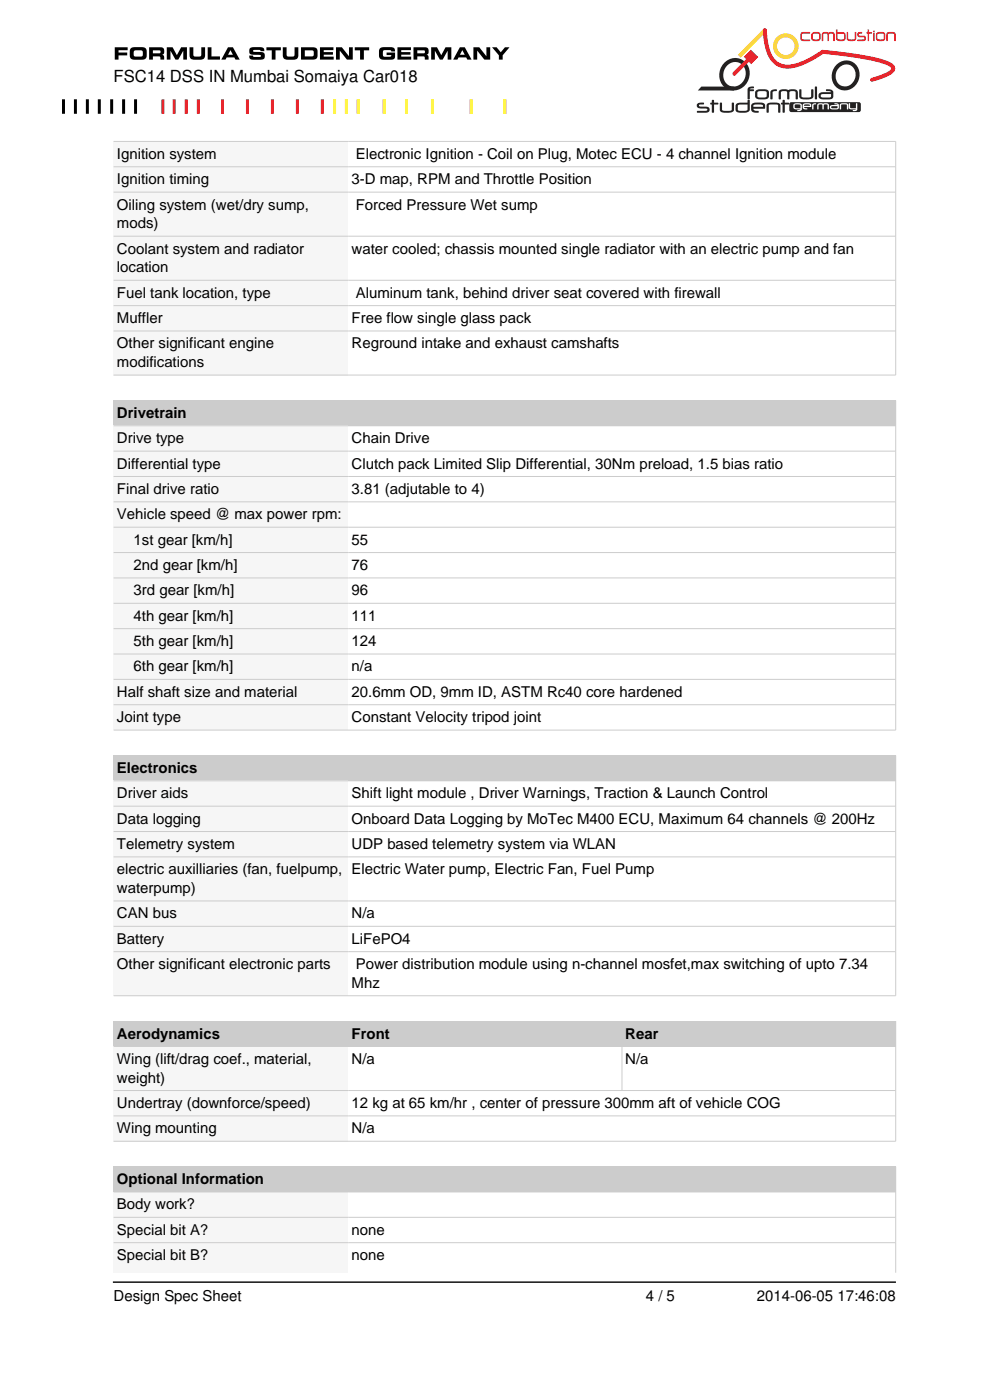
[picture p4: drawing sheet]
<svg xmlns="http://www.w3.org/2000/svg" width="210mm" height="297mm" viewBox="0 0 210 297" stroke-linecap="round" stroke-linejoin="round" font-family="sans-serif">
<g fill="#fff200">
<path d="M106.8 21.1h.6v3h-.6h.6h-.6z"/>
<path d="M99.6 21.1h.6v3h-.6h.6h-.6z"/>
<path d="M91.4 21.1h.6v3h-.6h.6h-.6z"/>
<path d="M85.9 21.1h.6v3h-.6h.6h-.6z"/>
</g>
<g fill="#d2232a">
<path d="M34.2 21.1h.7v3h-.7h.7h-.7z"/>
<path d="M36.6 21.1h.7v3h-.7h.7h-.7z"/>
<path d="M41.8 21.1h.6v3h-.6h.6h-.6z"/>
<path d="M39.2 21.1h.6v3h-.6h.6h-.6z"/>
<path d="M46.9 21.1h.6v3h-.6h.6h-.6z"/>
<path d="M52.2 21.1h.6v3h-.6h.6h-.6z"/>
<path d="M57.5 21.1h.6v3h-.6h.6h-.6z"/>
<path d="M62.8 21.1h.6v3h-.6h.6h-.6z"/>
<path d="M68.1 21.1h.6v3h-.6h.6h-.6z"/>
</g>
<g fill="#fff200">
<path d="M81.2 21.1h.6v3h-.6h.6h-.6z"/>
<path d="M75.7 21.1h.6v3h-.6h.6h-.6z"/>
<path d="M73.2 21.1h.6v3h-.6h.6h-.6z"/>
<path d="M70.7 21.1h.6v3h-.6h.6h-.6z"/>
</g>
<g fill="#000">
<path d="M24.3 10h2.8v.7h-2v.4h1.9v.7h-1.9v.8h-.8zM35.4 10h1.2l.9 1.7 .9-1.7h1.3v2.6h-.8v-1.8l-1.1 1.8h-.6l-1-1.8v1.8h-.8zM40.2 10h.8v1.5a.39 .39 0 0 0 .5 .5h.8a.38 .38 0 0 0 .4-.5v-1.5h.8v2a.87 .87 0 0 1-1.1 .7 2.6 2.6 0 0 1-1.9-.3l-.3-.4zM44.1 10h.8v2h1.8v.6h-2.6zM53 10.2l.5-.2h1.6a.75 .75 0 0 1 1 .9h-.8l-.3-.3h-1.1l-.2 .2a.53 .53 0 0 0 .7 .2h.2a1.31 1.31 0 0 1 1.5 .5 .83 .83 0 0 1-.1 .9 .83 .83 0 0 1-.9 .3h-1.2a.76 .76 0 0 1-1-.9h.8v.2l.2 .1h1.3l.1-.2a.63 .63 0 0 0-.8-.3 1.61 1.61 0 0 1-1.6-.4zM56.5 10h3.1v.7h-1.2v1.9h-.8v-1.9h-1.1zM60 10h.8v1.5a.39 .39 0 0 0 .4 .5h.8a.39 .39 0 0 0 .5-.5v-1.5h.8v2a.86 .86 0 0 1-1.1 .7 2.59 2.59 0 0 1-2-.3l-.2-.4zM67.9 10h2.8v.6h-2v.5h1.9v.5h-1.9v.4h2.1v.6h-2.9zM71.3 10h1.2l1.5 1.9v-1.9h.8v2.6h-1.2l-1.5-1.9v1.9h-.8zM75.3 10h3v.7h-1.1v1.9h-.8v-1.9h-1.1zM80.6 10.3l.6-.3h1.6a.79 .79 0 0 1 1 .9h-.8l-.2-.3h-1.1a.42 .42 0 0 0-.5 .6v.3a.42 .42 0 0 0 .5 .5h1l.3-.2v-.1h-1v-.6h1.8v.8a.76 .76 0 0 1-1.1 .8h-1.2a.9 .9 0 0 1-1.1-1v-.9zM84.3 10h2.9v.6h-2.1v.5h2v.5h-2v.4h2.1v.6h-2.9z"/>
<path d="M91.5 10h1.2l.9 1.7 .9-1.7h1.2v2.6h-.7v-1.8l-1.1 1.8h-.6l-1.1-1.8v1.8h-.7zM100.4 10h1.3l1.5 1.9v-1.9h.8v2.6h-1.3l-1.5-1.9v1.9h-.8zM104.4 10h.9l.9 1.1 .9-1.1h1l-1.5 1.7v.9h-.8v-.9zM13.2 21.1h.6v3h-.6h.6h-.6zM15.7 21.1h.6v3h-.6h.6h-.6zM18.2 21.1h.6v3h-.6h.6h-.6zM20.8 21.1h.6v3h-.6h.6h-.6zM23.4 21.1h.6v3h-.6h.6h-.6zM25.9 21.1h.6v3h-.6h.6h-.6zM28.4 21.1h.7v3h-.7h.7h-.7z"/>
<path d="M27.7 10.3l.6-.3h1.7a.9 .9 0 0 1 1.1 .9v.8a.9 .9 0 0 1-1.1 1h-1.3a.9 .9 0 0 1-1.2-1v-.9zM28.4 10.8v.3a.73 .73 0 0 0 .2 .9h1.2a.51 .51 0 0 0 .5-.3 .51 .51 0 0 0 0-.5 .43 .43 0 0 0-.5-.5z"/>
<path d="M31.6 10h2.5a.85 .85 0 0 1 .7 .7 .85 .85 0 0 1-.4 .9 .49 .49 0 0 1 .4 .6v.4h-.8l-.1-.6h-1.5v.6h-.8zM32.4 10.7v.6h1.4a.32 .32 0 0 0 .3-.3 .32 .32 0 0 0-.4-.3z"/>
<path d="M48.4 10h1l1.4 2.6h-.8l-.3-.4h-1.6l-.3 .4h-.9zM48.9 10.6l-.5 1h1z"/>
<path d="M63.9 10h2.4a.87 .87 0 0 1 1.1 .9v.8a.84 .84 0 0 1-1.1 .9h-2.4zM64.7 10.7v1.3h1.4a.39 .39 0 0 0 .5-.5v-.4a.39 .39 0 0 0-.5-.4z"/>
<path d="M87.7 10h2.4a.85 .85 0 0 1 .8 .7 .85 .85 0 0 1-.4 .9 .49 .49 0 0 1 .4 .6v.4h-.8l-.2-.6h-1.4v.6h-.8zM88.5 10.7v.6h1.3a.32 .32 0 0 0 .3-.3 .32 .32 0 0 0-.3-.3z"/>
<path d="M97.5 10h1.1l1.4 2.6h-.9l-.2-.4h-1.6l-.3 .4h-.9zM98.1 10.6l-.5 1h1z"/>
</g>
<path d="M167.5 21.9l.3-.2h14.4l.4 .4v1.3l-.1 .2-.3 .2h-14.4l-.2-.1-.2-.3z" fill-rule="evenodd" fill="#231f20"/>
<path d="M177 21.9l.8 .1 .1 .8a.68 .68 0 0 1-.9 .4v-.2h.5l.2-.2v-.3h-.7v-.2h.7l-.7-.2zM178.2 22.1l.6-.2 1.1 .2v1.1h-.2l-.1-1-.8-.1-.3 .1-.1 .9-.2 .1zM180.1 21.9h.2l.1 1 1.2 .1v-1l.2-.1 .1 1.3a.62 .62 0 0 1-1 .2l.7-.2-1.5-.2zM176.1 22.5l.3-.2h.6v.2l-.7 .2 .1 .2 .6 .1v.2h-.6a.45 .45 0 0 1-.3-.7zM171.2 23v.2zM171.2 21.9l.8 .2 .1 .6h-.9v-.3h.6l-.1-.2-.5-.1zM172.3 22.1l.4-.2 .4 .1-.5 .2-.1 1-.2-.1zM173.4 22.1l.6-.2 .6 .1 .4-.1a.6 .6 0 0 1 .8 .4l-.1 .9-.2-.1v-.9h-.7l-.2 1-.2-.1v-.8a.52 .52 0 0 0-.8 0v.8l-.1 .1zM169.2 21.9a.8 .8 0 0 1 .9 .4v1l-.3 .2-.6 .1v-.3l.6-.1h-.6v-.2h.6v-.8l-.6-.1zM170.4 22.1l.8-.2v.2l-.6 .2v.1h.6v.3h-.6l.2 .2 .4 .1v.2h-.6l-.3-.2zM169.1 23.4l.1 .2zM168.3 22.1l.9-.2v.2l-.6 .2v.6l.6 .1v.2l-.8-.1z" fill-rule="evenodd" fill="#fff"/>
<g fill="#231f20">
<path d="M160.8 23.5l.2 .2-.2 .2zM160.8 21.8h.8l.6 .2 .1 .4v.6l-1.5 .1v-.4h1v-.4l-1-.1zM162.7 22.1a2.83 2.83 0 0 1 2.8 0v1.6l-.1 .2-.3-.2v-1.3l-.6-.2h-1.4v1.5l-.1 .2h-.3zM166 21.2h.4l.1 .6h.7l.2 .2-.2 .2h-.7v1.5l-.2 .2-.3-.2v-1.5l-.3-.1-.1-.1 .1-.2h.3zM159.5 22l.4-.2h.9v.4h-.7l-.3 .2v.3h1v.4h-1l.2 .3 .8 .1v.4a1.19 1.19 0 0 1-1.5-.7v-.8zM157.5 21.8h1.1v-.6l.4 .1v2.2l-.4 .3-.7 .1h-.4v-.4a.95 .95 0 0 0 1.1-.3v-1h-1.1zM147.9 22.1l.4-.3h1v.3l-1 .2v.2l.6 .1a1.56 1.56 0 0 1 1.6 .3v.3a.58 .58 0 0 1-.5 .7h-2.1l.1-.4 2-.1v-.3l-.4-.1a1.94 1.94 0 0 1-1.7-.3zM156.1 22.2a1.57 1.57 0 0 1 1.4-.4v.4a.85 .85 0 0 0-1 .3l.1 .9 .9 .1v.4a1.3 1.3 0 0 1-1.5-.6zM151 21.2h.4l.1 .6h.7l.2 .2-.2 .2h-.7v1.5l-.2 .2-.3-.2v-1.5l-.3-.1-.1-.1 .1-.2h.3zM152.7 21.8h.4l.1 1.5a2.06 2.06 0 0 0 2 0v-1.4l.3-.1 .2 .1v1.4a1.3 1.3 0 0 1-1.7 .6h-.7l-.5-.3z" fill-rule="evenodd"/>
<path d="M175.2 19h.8a.7 .7 0 0 1 .8 .6v.8a.75 .75 0 0 1-1 .7h-.6v-.4h.6a.54 .54 0 0 0 .5-.7h-1.1v-.4h1.1l-.3-.2-.8-.1zM173.8 19.8l.6-.2h.8v.4h-.7l-.4 .2v.3l.2 .1 .9 .1v.4h-.6a.81 .81 0 0 1-.9-.3 .81 .81 0 0 1 .1-1zM161.6 18.9a1.16 1.16 0 0 1 1.5 .7v.8l-.1 .4-.4 .2-1 .1v-.4l1-.2v-.9a.81 .81 0 0 0-1-.3zM163.5 19.3a1.34 1.34 0 0 1 1.3-.3v.3l-.9 .2-.1 1.6-.4-.1v-.1zM165.4 19.1a2.15 2.15 0 0 1 1.8 0 1.85 1.85 0 0 1 2 .2v1.6l-.1 .2-.3-.2v-1.3a.91 .91 0 0 0-1.4 0v1.3l-.2 .2-.2-.2v-1.3a.91 .91 0 0 0-1.4 0v1.3l-.3 .2-.1-.2v-1.3zM169.6 19h.4v1.4a2.06 2.06 0 0 0 2.1 0v-1.3l.1-.2 .3 .2v1.3a1.3 1.3 0 0 1-1.6 .7l-.7-.1-.6-.3zM172.9 18.4h.3l.1 .1v2.4l-.2 .2-.3-.2zM158.6 18.7l.6-.3 .6-.1 .1 .2v.2l-.8 .2h.7l.1 .2-.1 .2h-.7v1.6l-.2 .2-.3-.2zM160.3 19.2l.5-.2 .8-.1v.4l-.7 .1-.2 .2v1l.9 .1v.4l-.8-.1-.5-.2a1.49 1.49 0 0 1 0-1.6z" fill-rule="evenodd"/>
<path d="M148.8 18.4h6.9v.8h-7.7z" fill-rule="evenodd"/>
</g>
<g fill="#231f20">
<path d="M153.5 13.5a3.2 3.2 0 0 1 4.1-.7 3.2 3.2 0 0 1 1.2 4.1 3.2 3.2 0 0 1-4.2 2.1 3.2 3.2 0 0 1-1.8-4.3zM154.2 14a2.51 2.51 0 0 0-.7 2.8 2.51 2.51 0 0 0 2.5 1.5 2.7 2.7 0 0 0 2.1-2.2 2.7 2.7 0 0 0-1.3-2.8 2.28 2.28 0 0 0-2.6 .7z"/>
<path d="M177.4 13.8a2.89 2.89 0 0 1 3.8-.5 2.89 2.89 0 0 1 .9 3.7 2.94 2.94 0 0 1-3.8 2 2.94 2.94 0 0 1-1.7-4zM178.1 14.3a2.24 2.24 0 0 0-.7 2.6 2.24 2.24 0 0 0 2.3 1.4 2.45 2.45 0 0 0 1.8-2.1 2.45 2.45 0 0 0-1.3-2.4 2.1 2.1 0 0 0-2.1 .5z"/>
</g>
<g fill="#fbd130">
<path d="M162 6.1l.6 .6-5.5 5.5-.6-.6z"/>
<path d="M164 9.8a2.71 2.71 0 0 1 5.4 0 2.71 2.71 0 0 1-5.4 0zM164.8 9.8a1.9 1.9 0 0 0 3.8 0 1.9 1.9 0 0 0-3.8 0z"/>
</g>
<g fill="#ed1c24">
<path d="M159 11.8a.42 .42 0 0 1 .6 0 .42 .42 0 0 1 0 .6l-3.5 3.5-.3 .2a.42 .42 0 0 1-.4-.3 .42 .42 0 0 1 .1-.4z"/>
<path d="M159.3 10.5l1.5 1.6-1.5 1.5-1.5-1.5z"/>
</g>
<g fill="#ed2129">
<path d="M161.9 6.2a.41 .41 0 0 1 .5-.2 .41 .41 0 0 1 .3 .4 9 9 0 0 0 2.1 6.6 4.7 4.7 0 0 0 4.8 .2l1.8-.8 1.9-1.1a2.49 2.49 0 0 1 2.5-.6 76.1 76.1 0 0 1 12 2.1l1 .4a1.34 1.34 0 0 1 1.1 1.2 1.34 1.34 0 0 1-.9 1.4l-1.6 .8-2.3 .7a.42 .42 0 0 1-.5-.3 .42 .42 0 0 1 .3-.5 8.6 8.6 0 0 0 4.1-1.9l.1-.1a6.5 6.5 0 0 0-3.9-1.6l-4.8-.8-5.8-.7-1 .7a15.7 15.7 0 0 1-6.3 2.5 4.6 4.6 0 0 1-4.8-3.8l-.5-2.5z"/>
<path d="M169.9 6.9l.6-.1h1.3l-.1 .3-1.6 .1v.9l.2 .2 1.4 .1 .1 .3h-1.5l-.4-.2-.1-1.1z"/>
<path d="M174.5 6.9l.7-.1 .5 .1a.87 .87 0 0 1 1.4 .5l-.1 1.3h-.2l-.1-1.5-.4-.1-.4 .2v1.3l-.3 .1-.1-1.4-.7-.1-.2 .2v1.3h-.2l-.1-.1v-1.2z"/>
<path d="M179.6 6.8h.3l.1 1.5 .4 .1 .9-.1v-1.5h.3v1.3a1.01 1.01 0 0 1-1.2 .6 .62 .62 0 0 1-.8-.6z"/>
<path d="M182 6.9l.9-.1v.3l-.7 .1v.2l.1 .1h.8a.59 .59 0 0 1 .6 .7 .59 .59 0 0 1-.6 .5h-1.1l-.2-.1 .2-.2 1.2-.1 .2-.2-.3-.2a1.1 1.1 0 0 1-1.2-.3z"/>
<path d="M184.1 6.3h.2l.1 .5h.5l.1 .2-.1 .1h-.5v1.5l-.2 .1-.2-.1v-1.5l-.2-.1 .2-.2z"/>
<path d="M188.2 6.9l.5-.1a1.1 1.1 0 0 1 1.3 .3v1.6h-.3l-.1-1.5-1-.1-.3 .2v1.3l-.2 .1-.1-1.4z"/>
<path d="M172.2 7a1.47 1.47 0 0 1 1.8 .1v1.4l-.5 .2h-.7l-.5-.1-.2-.3zM172.4 7.3v.9l1 .2 .3-.2v-1l-.9-.1z"/>
<path d="M177.4 6.3h.2v.5h1a.61 .61 0 0 1 .8 .6v.7a1.04 1.04 0 0 1-1.6 .6l-.3-.2-.2-.4zM177.6 7.1l.1 1.1 .4 .2 .9-.1v-1z"/>
<path d="M185.2 6.7a.2 .2 0 0 1 .4 0 .2 .2 0 0 1-.4 0zM185.2 7l.3-.1v.2v1.5l-.1 .1-.2-.1z"/>
<path d="M185.9 7a1.47 1.47 0 0 1 1.8 .1v1.4l-.4 .2h-.8l-.4-.1-.3-.3zM186.2 7.3v.9l.9 .2 .3-.2v-1l-.9-.1z"/>
</g>
<path d="M24.1 30h49.8v5.4h-49.8z" fill="#f6f6f6"/>
<path d="M24.1 30h165.9v5.4" fill="none" stroke="#ccc" stroke-width=".21"/>
<path d="M24.1 35.4h49.8v5.4h-49.8z" fill="#f6f6f6"/>
<path d="M24.1 35.4h165.9v5.4" fill="none" stroke="#ccc" stroke-width=".21"/>
<path d="M24.1 40.8h49.8v9.3h-49.8z" fill="#f6f6f6"/>
<path d="M24.1 40.8h165.9v9.3" fill="none" stroke="#ccc" stroke-width=".21"/>
<path d="M24.1 50.1h49.8v9.4h-49.8z" fill="#f6f6f6"/>
<path d="M24.1 50.1h165.9v9.4" fill="none" stroke="#ccc" stroke-width=".21"/>
<path d="M24.1 59.5h49.8v5.3h-49.8z" fill="#f6f6f6"/>
<path d="M24.1 59.5h165.9v5.3" fill="none" stroke="#ccc" stroke-width=".21"/>
<path d="M24.1 64.8h49.8v5.4h-49.8z" fill="#f6f6f6"/>
<path d="M24.1 64.8h165.9v5.4" fill="none" stroke="#ccc" stroke-width=".21"/>
<path d="M24.1 70.2h49.8v9.4h-49.8z" fill="#f6f6f6"/>
<path d="M24.1 70.2h165.9v9.4h-165.9" fill="none" stroke="#ccc" stroke-width=".21"/>
<g fill="#ccc">
<path d="M24.1 84.9h49.8v5.4h-49.8z"/>
<path d="M73.9 84.9h116.1v5.4h-116.1z"/>
</g>
<path d="M190 84.9v5.4" fill="none" stroke="#ccc" stroke-width=".21"/>
<path d="M24.1 90.3h49.8v5.4h-49.8z" fill="#f6f6f6"/>
<path d="M24.1 90.3h165.9v5.4" fill="none" stroke="#ccc" stroke-width=".21"/>
<path d="M24.1 95.7h49.8v5.4h-49.8z" fill="#f6f6f6"/>
<path d="M24.1 95.7h165.9v5.4" fill="none" stroke="#ccc" stroke-width=".21"/>
<path d="M24.1 101.1h49.8v5.4h-49.8z" fill="#f6f6f6"/>
<path d="M24.1 101.1h165.9v5.4" fill="none" stroke="#ccc" stroke-width=".21"/>
<path d="M24.1 106.5h49.8v5.3h-49.8z" fill="#f6f6f6"/>
<path d="M24.1 106.5h165.9v5.3" fill="none" stroke="#ccc" stroke-width=".21"/>
<path d="M24.1 111.8h49.8v5.4h-49.8z" fill="#f6f6f6"/>
<path d="M24.1 111.8h165.9v5.4" fill="none" stroke="#ccc" stroke-width=".21"/>
<path d="M24.1 117.2h49.8v5.4h-49.8z" fill="#f6f6f6"/>
<path d="M24.1 117.2h165.9v5.4" fill="none" stroke="#ccc" stroke-width=".21"/>
<path d="M24.1 122.6h49.8v5.4h-49.8z" fill="#f6f6f6"/>
<path d="M24.1 122.6h165.9v5.4" fill="none" stroke="#ccc" stroke-width=".21"/>
<path d="M24.1 128h49.8v5.4h-49.8z" fill="#f6f6f6"/>
<path d="M24.1 128h165.9v5.4" fill="none" stroke="#ccc" stroke-width=".21"/>
<path d="M24.1 133.4h49.8v5.3h-49.8z" fill="#f6f6f6"/>
<path d="M24.1 133.4h165.9v5.3" fill="none" stroke="#ccc" stroke-width=".21"/>
<path d="M24.1 138.7h49.8v5.4h-49.8z" fill="#f6f6f6"/>
<path d="M24.1 138.7h165.9v5.4" fill="none" stroke="#ccc" stroke-width=".21"/>
<path d="M24.1 144.1h49.8v5.4h-49.8z" fill="#f6f6f6"/>
<path d="M24.1 144.1h165.9v5.4" fill="none" stroke="#ccc" stroke-width=".21"/>
<path d="M24.1 149.5h49.8v5.4h-49.8z" fill="#f6f6f6"/>
<path d="M24.1 149.5h165.9v5.4h-165.9" fill="none" stroke="#ccc" stroke-width=".21"/>
<g fill="#ccc">
<path d="M24.1 160.3h49.8v5.3h-49.8z"/>
<path d="M73.9 160.3h116.1v5.3h-116.1z"/>
</g>
<path d="M190 160.3v5.3" fill="none" stroke="#ccc" stroke-width=".21"/>
<path d="M24.1 165.6h49.8v5.4h-49.8z" fill="#f6f6f6"/>
<path d="M24.1 165.6h165.9v5.4" fill="none" stroke="#ccc" stroke-width=".21"/>
<path d="M24.1 171h49.8v5.4h-49.8z" fill="#f6f6f6"/>
<path d="M24.1 171h165.9v5.4" fill="none" stroke="#ccc" stroke-width=".21"/>
<path d="M24.1 176.4h49.8v5.4h-49.8z" fill="#f6f6f6"/>
<path d="M24.1 176.4h165.9v5.4" fill="none" stroke="#ccc" stroke-width=".21"/>
<path d="M24.1 181.8h49.8v9.3h-49.8z" fill="#f6f6f6"/>
<path d="M24.1 181.8h165.9v9.3" fill="none" stroke="#ccc" stroke-width=".21"/>
<path d="M24.1 191.1h49.8v5.4h-49.8z" fill="#f6f6f6"/>
<path d="M24.1 191.1h165.9v5.4" fill="none" stroke="#ccc" stroke-width=".21"/>
<path d="M24.1 196.5h49.8v5.4h-49.8z" fill="#f6f6f6"/>
<path d="M24.1 196.5h165.9v5.4" fill="none" stroke="#ccc" stroke-width=".21"/>
<path d="M24.1 201.9h49.8v9.3h-49.8z" fill="#f6f6f6"/>
<path d="M24.1 201.9h165.9v9.3h-165.9" fill="none" stroke="#ccc" stroke-width=".21"/>
<g fill="#ccc">
<path d="M24.1 216.6h49.8v5.4h-49.8z"/>
<path d="M73.9 216.6h58v5.4h-58z"/>
</g>
<path d="M131.9 216.6v5.4" fill="none" stroke="#ccc" stroke-width=".21"/>
<path d="M131.9 216.6h58.1v5.4h-58.1z" fill="#ccc"/>
<path d="M190 216.6v5.4" fill="none" stroke="#ccc" stroke-width=".21"/>
<path d="M24.1 222h49.8v9.3h-49.8z" fill="#f6f6f6"/>
<path d="M24.1 222h165.9v9.3M131.9 222v9.3" fill="none" stroke="#ccc" stroke-width=".21"/>
<path d="M24.1 231.3h49.8v5.4h-49.8z" fill="#f6f6f6"/>
<path d="M24.1 231.3h165.9v5.4" fill="none" stroke="#ccc" stroke-width=".21"/>
<path d="M24.1 236.7h49.8v5.4h-49.8z" fill="#f6f6f6"/>
<path d="M24.1 236.7h165.9v5.4h-165.9" fill="none" stroke="#ccc" stroke-width=".21"/>
<g fill="#ccc">
<path d="M24.1 247.5h49.8v5.4h-49.8z"/>
<path d="M73.9 247.5h116.1v5.4h-116.1z"/>
</g>
<path d="M190 247.5v5.4" fill="none" stroke="#ccc" stroke-width=".21"/>
<path d="M24.1 252.9h49.8v5.3h-49.8z" fill="#f6f6f6"/>
<path d="M24.1 252.9h165.9v5.3" fill="none" stroke="#ccc" stroke-width=".21"/>
<path d="M24.1 258.2h49.8v5.4h-49.8z" fill="#f6f6f6"/>
<path d="M24.1 258.2h165.9v5.4" fill="none" stroke="#ccc" stroke-width=".21"/>
<path d="M24.1 263.6h49.8v6.4h-49.8z" fill="#f6f6f6"/>
<path d="M24.1 263.6h165.9v6.4" fill="none" stroke="#ccc" stroke-width=".21"/>
<path d="M24.1 272h165.8" fill="none" stroke="#000" stroke-width=".3"/>
<text font-size="3.5" x="24.1" y="17.4">FSC14 DSS IN Mumbai Somaiya Car018</text>
<g font-size="3.2">
<text x="24.8" y="33.7">Ignition system</text>
<text x="75.5" y="33.7">Electronic Ignition - Coil on Plug, Motec ECU - 4 channel Ignition module</text>
<text x="24.8" y="39.1">Ignition timing</text>
<text x="74.6" y="39.1">3-D map, RPM and Throttle Position</text>
<text x="24.8" y="44.5">Oiling system (wet/dry sump,</text>
<text x="75.5" y="44.5">Forced Pressure Wet sump</text>
<text x="24.8" y="48.4">mods)</text>
<text x="24.8" y="53.8">Coolant system and radiator</text>
<text x="74.6" y="53.8">water cooled; chassis mounted single radiator with an electric pump and fan</text>
<text x="24.8" y="57.8">location</text>
<text x="24.8" y="63.2">Fuel tank location, type</text>
<text x="75.5" y="63.2">Aluminum tank, behind driver seat covered with firewall</text>
<text x="24.8" y="68.5">Muffler</text>
<text x="74.6" y="68.5">Free flow single glass pack</text>
<text x="24.8" y="73.9">Other significant engine</text>
<text x="24.8" y="77.9">modifications</text>
<text x="74.6" y="73.9">Reground intake and exhaust camshafts</text>
<text x="24.8" y="88.6">Drivetrain</text>
<text x="24.8" y="94">Drive type</text>
<text x="74.6" y="94">Chain Drive</text>
<text x="24.8" y="99.4">Differential type</text>
<text x="74.6" y="99.4">Clutch pack Limited Slip Differential, 30Nm preload, 1.5 bias ratio</text>
<text x="24.8" y="104.8">Final drive ratio</text>
<text x="74.6" y="104.8">3.81 (adjutable to 4)</text>
<text x="24.8" y="110.2">Vehicle speed @ max power rpm:</text>
<text x="28.3" y="115.5">1st gear [km/h]</text>
<text x="74.6" y="115.5">55</text>
<text x="28.3" y="120.9">2nd gear [km/h]</text>
<text x="74.6" y="120.9">76</text>
<text x="28.3" y="126.3">3rd gear [km/h]</text>
<text x="28.3" y="131.7">4th gear [km/h]</text>
<text x="74.6" y="126.3">96</text>
<text x="74.6" y="131.7">111</text>
<text x="28.3" y="137.1">5th gear [km/h]</text>
<text x="74.6" y="137.1">124</text>
<text x="28.3" y="142.4">6th gear [km/h]</text>
<text x="74.6" y="142.4">n/a</text>
<text x="24.8" y="147.8">Half shaft size and material</text>
<text x="74.6" y="147.8">20.6mm OD, 9mm ID, ASTM Rc40 core hardened</text>
<text x="24.8" y="153.2">Joint type</text>
<text x="74.6" y="153.2">Constant Velocity tripod joint</text>
<text x="24.8" y="164">Electronics</text>
<text x="24.8" y="169.3">Driver aids</text>
<text x="74.6" y="169.3">Shift light module , Driver Warnings, Traction &amp; Launch Control</text>
<text x="24.8" y="174.7">Data logging</text>
<text x="74.6" y="174.7">Onboard Data Logging by MoTec M400 ECU, Maximum 64 channels @ 200Hz</text>
<text x="24.8" y="180.1">Telemetry system</text>
<text x="24.8" y="185.5">electric auxilliaries (fan, fuelpump,</text>
<text x="74.6" y="180.1">UDP based telemetry system via WLAN</text>
<text x="74.6" y="185.5">Electric Water pump, Electric Fan, Fuel Pump</text>
<text x="24.8" y="189.4">waterpump)</text>
<text x="24.8" y="194.8">CAN bus</text>
<text x="74.6" y="194.8">N/a</text>
<text x="24.8" y="200.2">Battery</text>
<text x="74.6" y="200.2">LiFePO4</text>
<text x="24.8" y="205.6">Other significant electronic parts</text>
<text x="74.6" y="209.6">Mhz</text>
<text x="75.5" y="205.6">Power distribution module using n-channel mosfet,max switching of upto 7.34</text>
<text x="24.8" y="220.3">Aerodynamics</text>
<text x="74.6" y="220.3">Front</text>
<text x="132.6" y="220.3">Rear</text>
<text x="24.8" y="225.7">Wing (lift/drag coef., material,</text>
<text x="74.6" y="225.7">N/a</text>
<text x="132.6" y="225.7">N/a</text>
<text x="24.8" y="229.7">weight)</text>
<text x="24.8" y="235">Undertray (downforce/speed)</text>
<text x="74.6" y="235">12 kg at 65 km/hr , center of pressure 300mm aft of vehicle COG</text>
<text x="24.8" y="240.4">Wing mounting</text>
<text x="74.6" y="240.4">N/a</text>
<text x="24.8" y="251.2">Optional Information</text>
<text x="24.8" y="256.6">Body work?</text>
<text x="24.8" y="261.9">Special bit A?</text>
<text x="74.6" y="261.9">none</text>
<text x="24.8" y="267.3">Special bit B?</text>
<text x="74.6" y="267.3">none</text>
<text x="24.1" y="276.1">Design Spec Sheet</text>
<text x="137" y="276.1">4 / 5</text>
<text x="160.5" y="276.1">2014-06-05 17:46:08</text>
</g>
</svg>
